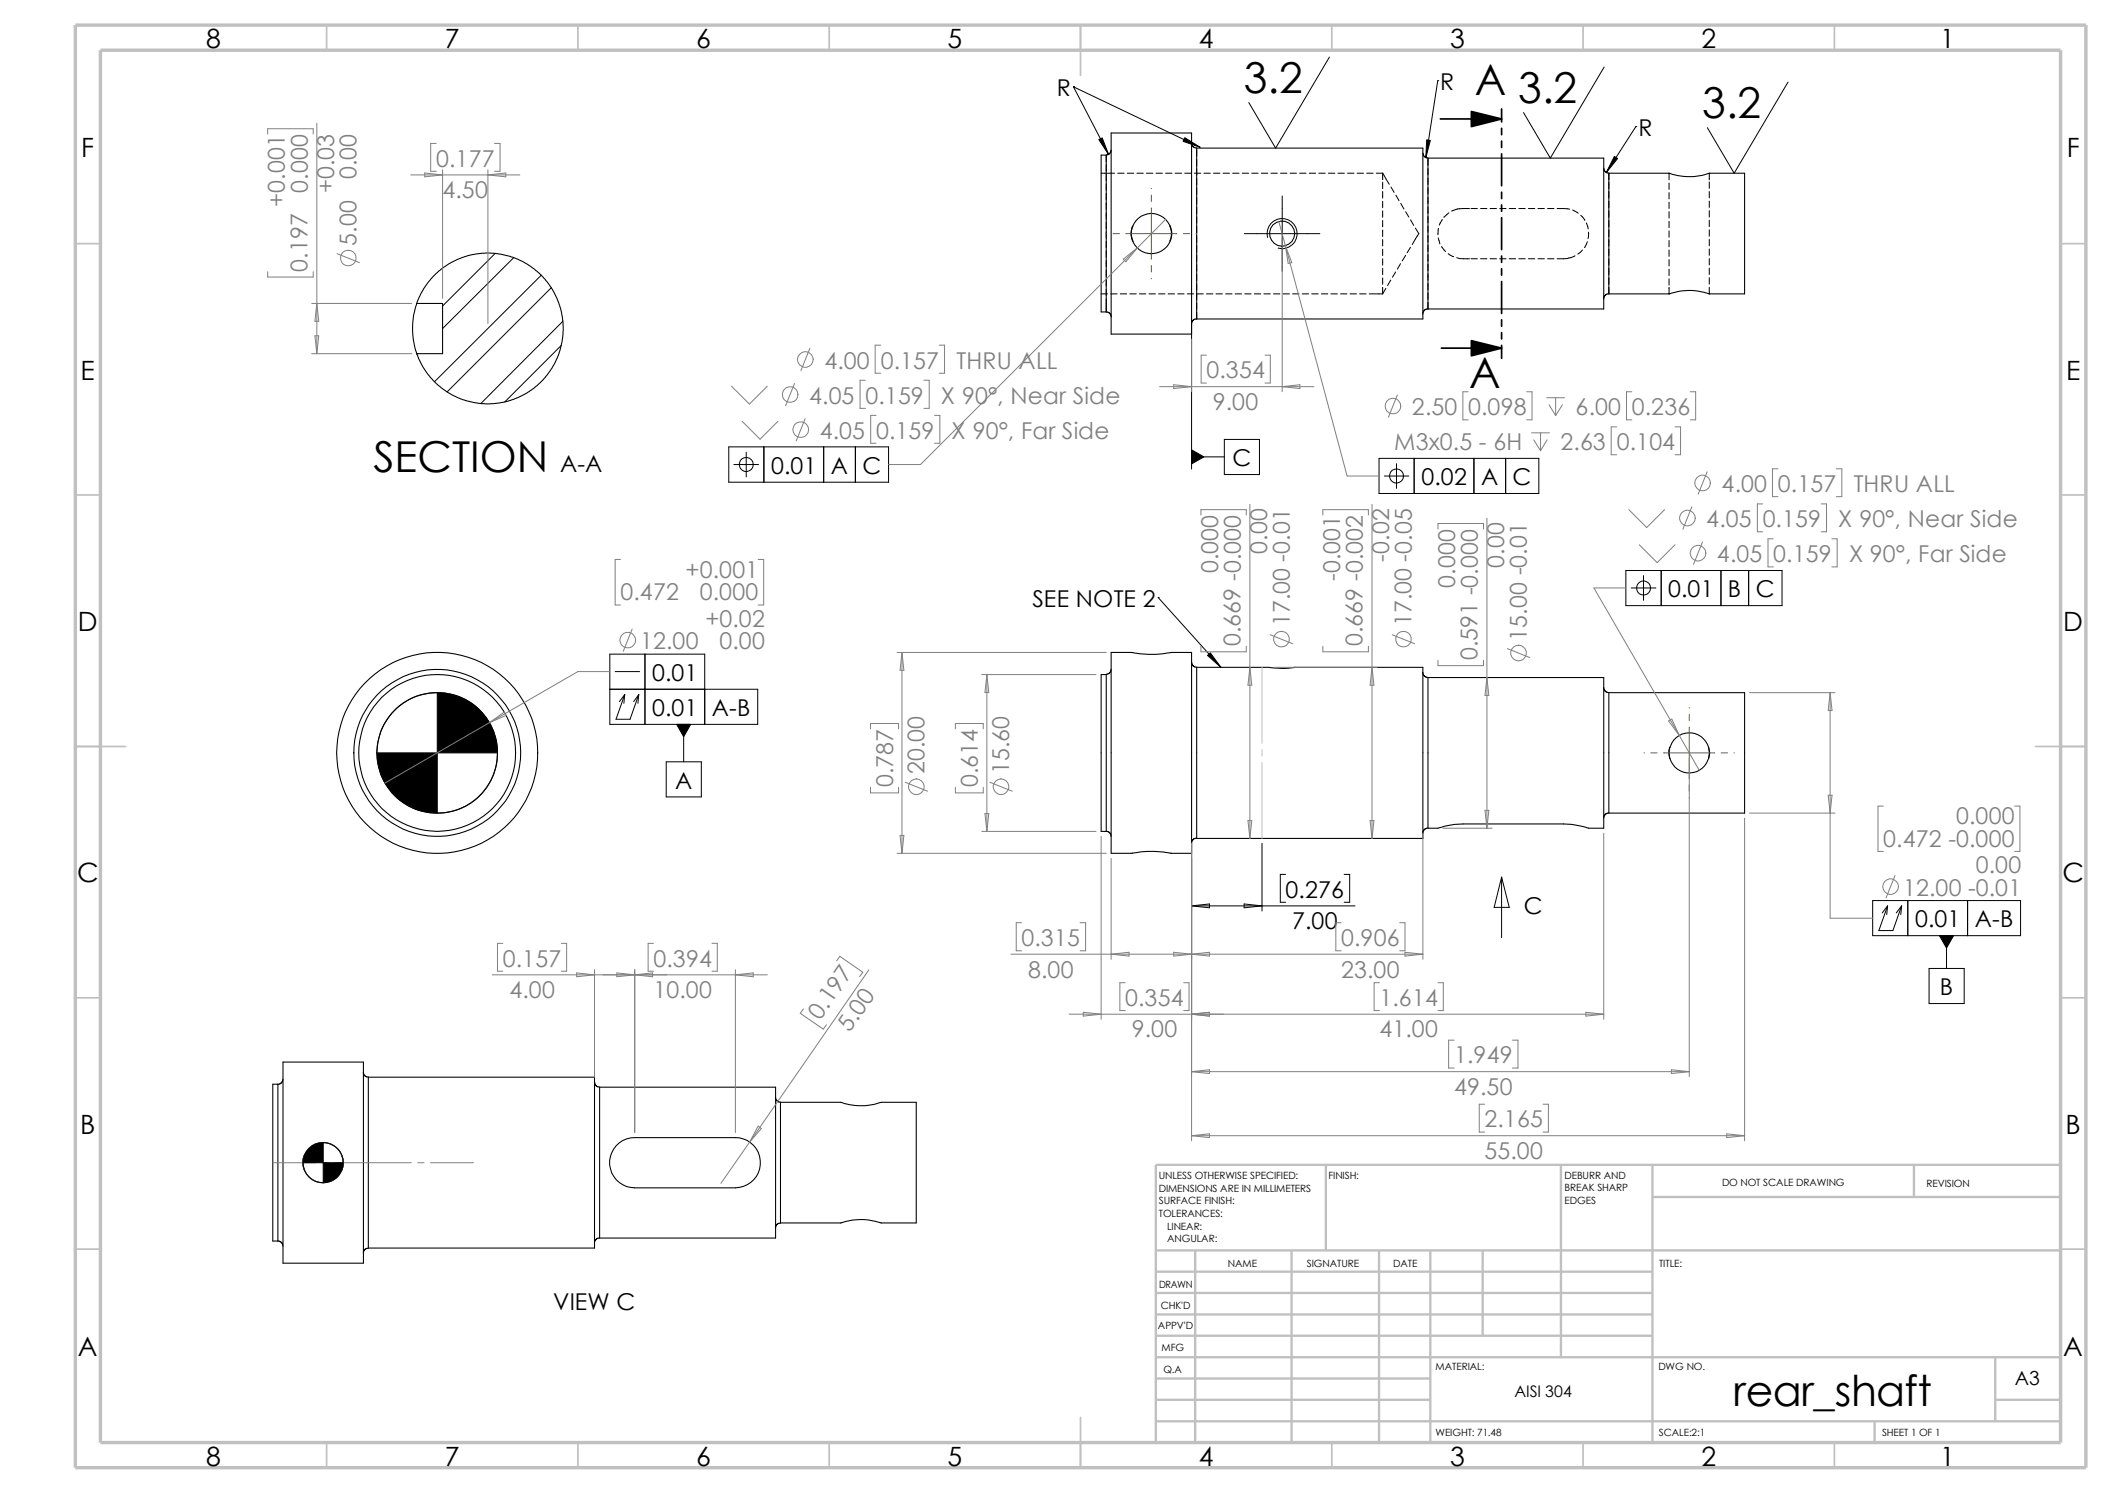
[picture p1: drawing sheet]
<svg xmlns="http://www.w3.org/2000/svg" width="420mm" height="297mm" viewBox="0 0 420 297" stroke-linecap="round" stroke-linejoin="round" font-family="sans-serif">
<g fill="none" stroke="#c0c0c0" stroke-width=".34">
<path d="M65 5v5M115 5v5M165 5v5M215 5v10M265 5v5M315 5v5M365 5v5M15 48.5h5M410 48.5h5M15 98.5h5M410 98.5h5M15 148.5h10"/>
<path d="M405 148.5h10M15 198.5h5M410 198.5h5M15 248.5h5M410 248.5h5M65 287v5M115 287v5M165 287v5M215 282v10M265 287v5M315 287v5M365 287v5"/>
</g>
<g fill="none" stroke="#c0c0c0" stroke-width=".47">
<path d="M263.8 231.7v17.1M310.6 231.7v38.3M328.8 238.1h81.2M328.8 231.7v55.3M380.8 231.7v6.4M410 231.7h-180v55.3M230 257.2h98.8M230 253h98.8M230 248.8h180M237.8 248.8v38.2M257 248.8v38.2M274.4 248.8v38.2"/>
<path d="M284.6 248.8v38.2M295 248.8v16.9M230 278.5h54.6M230 261.5h98.8M230 265.7h98.8M230 274.2h54.6M230 270h180M397 278.5h13M397 270v12.7M230 282.7h180M373 282.7v4.3"/>
</g>
<path d="M15 5h400v287h-400zM20 10h390v277h-390z" fill="none" stroke="#c0c0c0" stroke-width=".68" stroke-linecap="butt"/>
<g fill="none" stroke="#000" stroke-width=".2">
<path d="M213.6 17.3h.1M213.6 17.3l7 13.4M213.6 17.3l25.2 12M264.5 11.3l-10.7 18.2-5.3-9.1M286 16h.1M286 16l-2.3 15.4M319.2 13.3l-10.8 18.2-5.3-9.1M355.7 16.3l-10.7 18.2-5.3-9.1M219.1 34.5h1.2M220.1 30.9v1.2M220.1 32.8v1.2M220.1 34.7v1.2"/>
<path d="M220.1 36.6v1.2M220.1 38.5v1.3M220.5 34.5h1.2M222.4 34.5h1.2M224.3 34.5h1.3M226.2 34.5h1.3M228.1 34.5h1.3M230 34.5h1.3M231.9 34.5h1.3M233.8 34.5h1.3M235.7 34.5h1.3M237.6 34.5h1.3"/>
<path d="M238.1 29.8v1.3M238.1 31.7v1.3M238.1 33.6v1.3M238.1 35.5v1.3M238.1 37.4v1.3M238.1 39.3v1.3M239.5 34.5h1.3M241.4 34.5h1.3M243.3 34.5h1.3M245.2 34.5h1.3M247.1 34.5h1.3M249 34.5h1.3"/>
<path d="M251 34.5h1.2M252.9 34.5h1.2M254.8 34.5h1.2M255.1 39v15M256.7 34.5h1.2M258.6 34.5h1.2M260.5 34.5h1.2M262.4 34.5h1.3M264.3 34.5h1.3M266.2 34.5h1.3M268.1 34.5h1.3M270 34.5h1.3"/>
<path d="M271.9 34.5h1.3M273.8 34.5h1.3v1.2M275.1 36.2v1.3M275.1 38.1v1.3M275.1 34.4l.6 1.1M275.7 35.6l.7 1.1M276.7 37.2l.7 1.1M277.7 38.8l.6 1.1M284.1 31.6v1.3M284.1 33.5v1.3M284.1 35.4v1.3M284.1 37.3v1.3"/>
<path d="M284.1 39.2v1.3M320.1 34.5v1.2M320.1 36.2v1.3M320.1 38.1v1.3M325.5 25.2h.1M325.5 25.2l-5.9 9.1M332 34.5h.1M332.1 34.5h.1M332.1 34.5v1.3M332.1 36.4v1.3M332.1 38.3v1.3M339.9 34.5h.2"/>
<path d="M340.1 34.5v1.3M340.1 36.2v1.3M340.1 38.1v1.3M340.1 34.5h.1M98.5 50.4l-10.4 10.5M102.2 51.3l-14.1 14.1M107.7 54.7l-21.3 21.2M109.7 57.2l-20.8 20.8M219.1 58.5h1.2M220.1 40.4v1.3M220.1 42.3v1.3M220.1 44.2v1.3"/>
<path d="M220.1 46.1v1.3M220.1 48v1.3M220.1 49.9v1.3M220.1 51.8v1.3M220.1 53.7v1.3M220.1 55.6v1.3M220.1 57.5v1.3M220.1 59.4v1.3M221 58.5h1.2M222.9 58.5h1.3M224.8 58.5h1.3M225.3 47.7l.1 .4"/>
<path d="M225.4 45l-.1 .1M226.7 58.5h1.3M228.6 58.5h1.3M228.8 50.5h.4M230.5 58.5h1.3M232.4 58.5h1.3M232.7 44.9l.2 .4M232.8 47.8v.2M234.3 58.5h1.3M236.2 58.5h1.3M238.1 41.2v1.3M238.1 43.1v1.3"/>
<path d="M238.1 45v1.3M238.1 46.9v1.3M238.1 48.9v1.2M238.1 50.8v1.2M238.1 52.7v1.2M238.1 54.6v1.2M238.1 56.5v1.2M238.1 58.4v1.2M238.1 58.5h1.3M240 58.5h1.3M241.9 58.5h1.3M243.8 58.5h1.3"/>
<path d="M245.7 58.5h1.3M247.6 46.5h15M247.6 58.5h1.3M249.6 58.5h1.2M251.5 58.5h1.2M252.2 47.2a3 3 0 0 1 2.6-3.7 3 3 0 0 1 3.3 3.2 3 3 0 0 1-3.8 2.7M253.4 58.5h1.2M255.3 58.5h1.2M257.2 58.5h1.2M259.1 58.5h1.2M261 58.5h1.3M262.9 58.5h1.3"/>
<path d="M264.8 58.5h1.3M266.7 58.5h1.3M268.6 58.5h1.3M270.5 58.5h1.3M272.4 58.5h1.3M273.8 58.5h1.3M275.1 40v1.3M275.1 42v1.2M275.1 43.9v1.2M275.1 45.8v1.2M275.1 47.7v1.2M275.1 49.6v1.2"/>
<path d="M275.1 51.5v1.2M275.1 53.4v1.3M275.1 55.3v1.3M275.1 57.2v1.3M275.7 57.4l-.6 1.1M276.7 55.7l-.6 1.1M277.7 54.1l-.7 1.1M278.6 52.5l-.6 1.1M278.7 40.5l.6 1.1M279.7 50.8l-.7 1.1M279.7 42.1l.6 1.1M280.6 49.2l-.6 1.1"/>
<path d="M280.6 43.7l.7 1.1M281.6 45.4l.7 1.1-1.3 2.1M284.1 41.1v1.3M284.1 43.1v1.2M284.1 45v1.2M284.1 46.9v1.2M284.1 48.8v1.2M284.1 50.7v1.2M284.1 52.6v1.2M284.1 54.5v1.3M284.1 56.4v1.3M284.1 58.3v1.3"/>
<path d="M286.1 47.3l.4 1.2M286.2 45.4l-.1 1.3M286.8 49.1l.8 .9M286.9 43.7l-.6 1.1M288.1 50.5l1.1 .6M288.2 42.3l-.9 .9M289.8 51.3l.6 .1 2 .1M292.4 41.5l-2.4 .1-1.2 .4M292.7 41.5h1.2M292.7 51.5h1.2M294.6 41.5h1.2M294.6 51.5h1.2"/>
<path d="M296.5 41.5h1.2M296.5 51.5h1.2M298.4 41.5h1.2M298.4 51.5h1.2M300.3 41.5h1.2M300.3 51.5h1.2M302.2 41.5h1.2M302.2 51.5h1.2M304.1 41.5h1.3M304.1 51.5h1.3M306 41.5h1.3M306 51.5h1.3"/>
<path d="M307.9 41.5h1.3M307.9 51.5h1.3M309.8 41.5l2.5 .1M312.9 41.8l1.1 .6M313.4 50.9l-1.6 .5-2 .1M314.5 42.8l.8 1M314.8 49.7l-.9 .8M315.6 44.4l.4 1.2M315.8 48.1l-.5 1.1M316 46.2l-.1 1.3M320.1 40v1.3M320.1 42v1.2"/>
<path d="M320.1 43.9v1.2M320.1 45.8v1.2M320.1 47.7v1.2M320.1 49.6v1.2M320.1 51.5v1.2M320.1 53.4v1.3M320.1 55.3v1.3M320.1 57.2v1.3M332.1 58.4h.1M332.1 40.2v1.3M332.1 42.1v1.3M332.1 44v1.3"/>
<path d="M332.1 45.9v1.3M332.1 47.8v1.3M332.1 49.7v1.3M332.1 51.6v1.3M332.1 53.6v1.2M332.1 55.5v1.2M332.1 57.1v1.3M332.1 58.4l-.1 .1M339.9 58.4h.2M340.1 40v1.3M340.1 41.9v1.3M340.1 43.8v1.3"/>
<path d="M340.1 45.7v1.3M340.1 47.6v1.3M340.1 49.5v1.3M340.1 51.4v1.3M340.1 53.3v1.3M340.1 55.2v1.3M340.1 57.1v1.3M340.1 58.4v.1M83.1 70.4l-.1 .1M111.7 68.7l-11.3 11.3M112 63.9l-16.4 16.4M220.1 60.8v1.3"/>
<path d="M237.1 63.5v29.8M238.1 60.3v1.3M238.1 62.2v1.3M284.1 60.2v1.3M145 88.9h31.8v7h-31.8zM146 92.4h4.9M148.5 90v4.9M152 88.9v7M163.9 88.9v7M170.2 88.9v7M237.1 90.9h6.5M243.6 87.4h7v7h-7z"/>
<path d="M274.4 91.2h31.8v7h-31.8zM275.4 94.7h4.9M277.8 92.2v5M281.3 91.2v7M293.2 91.2v7M299.6 91.2v7M230.4 118.9h.1M230.4 118.9l12.5 13.9M323.5 113.5h31v7h-31zM324.5 117h4.9M327 114.5v4.9M330.5 113.5v7"/>
<path d="M342.4 113.5v7M347.9 113.5v7M87 137.8a12 12 0 0 0-12 12M121.3 137.1h29.4v7h-29.4v-14h18.9v14M122.4 133.6h4.9M124.3 138.2l-1.1 1.4M124.3 138.2l-.2 1.7M124.3 138.2l-1.7 4.9h2.7l1.8-4.9M127.1 138.2l-1 1.4M127.1 138.2l-.2 1.7M128.3 130.1v14M99 149.8a11.9 11.9 0 0 1-12 12"/>
<path d="M132.5 151.6h7v6.9h-7zM136 144.1v7.5M237.1 167.8v13.4M247.5 179.8l3.6 .4-3.6 .4zM251.1 167.8v13.4M255.8 173.9h-1.1v5.6h1.1M267.4 173.9h1.1v5.6h-1.1M298.7 174.5v12M298.7 174.5l1.6 6h-3zM372.6 179.2h29.4v6.9h-29.4zM379.6 179.2v6.9M391.5 179.2v6.9"/>
<path d="M237.1 180.2h32.5M237.1 180.2l3.5-.4v.8zM375.5 180.2l-1 1.4M375.5 180.2l-.1 1.7M375.5 180.2l-1.7 4.9h2.8l1.7-4.9M378.3 180.2l-1 1.4M378.3 180.2l-.1 1.7M383.8 192.7h7v6.9h-7zM387.3 186.1v6.6M60.3 231.3a4 4 0 0 0 4 4M64.3 227.3a4 4 0 0 1 4 4"/>
<circle cx="148.5" cy="92.4" r="1.4"/>
<circle cx="277.8" cy="94.7" r="1.4"/>
<circle cx="327" cy="117" r="1.41"/>
</g>
<g fill="none" stroke="#000" stroke-width=".21">
<path d="M220.1 30.9v31.2M220.1 30.9h-1v31.2h1M221.1 29.9l-.3 .6-.7 .4M221.1 26.5h16v40h-16zM237.1 28.5l.3 .8 .7 .2M238.1 29.5h45v34h-45zM283.1 30.5l.4 .7 .6 .3M284.1 31.5h35v30h-35zM319.1 33.5l.3 .7 .7 .3M320.1 34.5h11.9a12.4 12.4 0 0 0 8.1 0h7v24h-7a12.5 12.5 0 0 0-8.1 0h-11.9M320.1 34.5v24M225.3 45a4 4 0 0 0 2.4 5.2 4 4 0 0 0 5.1-2.3"/>
<path d="M225.3 45a4 4 0 0 1 5.2-2.3 4 4 0 0 1 2.3 5.2M225.3 45l-.3 1.2 .3 1.7M232.8 45l.2 .9v1.1l-.2 .9M320.1 58.4l-.6 .2-.3 .3-.1 .6M82.9 60.4l1-2.2 1.7-2.6 1.7-1.7 2-1.4 2.6-1.3 2.2-.6 2.5-.3 3 .2 2.5 .7 2.1 1 2.6 1.7 1.7 1.7 1.4 2 1.3 2.6 .7 2.9 .2 2.7-.3 2.1-.7 2.8-1.3 2.6-1.3 1.8-1.7 1.7-2 1.4-2.6 1.3-2.9 .7-2.7 .1-2.1-.2-2.8-.7-2.6-1.3-1.8-1.3-1.7-1.7-1.4-2-1.3-2.7M82.9 60.4a15 15 0 0 0 0 10M82.9 60.4h5.2v10h-5.2M220.1 62.1h.4l.4 .3 .2 .7M238.1 63.4l-.6 .2-.3 .3-.1 .6M284.1 61.4l-.6 .2-.3 .3-.1 .6M219.1 134.2h1v31.2h-1zM221.1 129.8h3.9a21.6 21.6 0 0 0 8.1 0h4v40h-4a21.6 21.6 0 0 0-8.1 0h-3.9z"/>
<path d="M221.1 133.2l-.3 .6-.7 .4M237.1 131.8l.3 .7 .7 .3M238.1 132.8h14.5M252.6 132.8a16.2 16.2 0 0 0 5 0h-.2M257.6 132.8h25.5v34h-45v-34M283 133.8l.2 .5 .3 .3 .6 .2M284.1 134.8h35v30l-3.2-.1a17.7 17.7 0 0 0-4.8-.8h-20a16 16 0 0 0-5 .9h-2zM319 136.8l.2 .5 .3 .3 .6 .2M320.1 137.8h27v24h-27zM332.2 148.7l-.1 .6 .1 1.6M332.2 148.7a4 4 0 0 1 3.9-2.9 4 4 0 0 1 3.8 2.9M332.2 148.7a4 4 0 0 0 2.8 4.9 4 4 0 0 0 4.9-2.7"/>
<path d="M339.9 148.7a2.97 2.97 0 0 1 0 2.2M339.9 148.7l.2 .6-.2 1.6M220.1 165.4h.4l.4 .3 .2 .7M238.1 166.7l-.6 .2-.3 .3-.1 .6M284.1 164.7l-.6 .2-.3 .3-.1 .6M320.1 161.7l-.6 .2-.3 .3-.1 .6M54.3 215.7h1v31.2h-1zM56.3 214.7l-.3 .6-.7 .4M56.3 211.3h16v40h-16zM72.3 213.3l.3 .8 .7 .2M73.3 214.3h45v34h-45M73.3 214.3v34"/>
<path d="M118.3 215.3l.4 .8 .6 .2M119.3 216.3h35v30h-35zM154.3 218.3l.3 .8 .7 .2M155.3 219.3h11.9a12.5 12.5 0 0 0 8.1 0h7v24h-7a12.4 12.4 0 0 0-8.1 0h-11.9M155.3 219.3v24M60.5 232.7a4 4 0 0 0 3.8 2.6 4 4 0 0 0 3.7-2.6M60.5 229.9a3.5 3.5 0 0 0 0 2.8M60.5 229.9a4 4 0 0 1 3.8-2.6 4 4 0 0 1 3.7 2.6M60.5 229.9l-.2 .9v1l.2 .9M68 229.9a3.5 3.5 0 0 1 0 2.8M68 229.9l.3 1.1-.3 1.7M122.6 228a4.8 4.8 0 0 1 3.7-1.7h20a5 5 0 0 1 5 5 5 5 0 0 1-5 5h-20a5 5 0 0 1-4.6-3 5 5 0 0 1 .9-5.3z"/>
<path d="M55.3 246.9h.4l.3 .3 .3 .7M73.3 248.3l-.4 .1-.4 .3-.2 .6M119.3 246.3l-.6 .1-.3 .3-.1 .6M155.3 243.3l-.4 .1-.4 .3-.2 .6"/>
<circle cx="255.1" cy="46.5" r="2.5"/>
<circle cx="87" cy="149.8" r="12"/>
<circle cx="87" cy="149.8" r="15.6"/>
<circle cx="87" cy="149.8" r="16.6"/>
<circle cx="87" cy="149.8" r="20"/>
</g>
<g fill="none" stroke="#808080" stroke-width=".2">
<path d="M53.3 26.7v-1.1h9v1.1M63 24.5v45.9M81.7 34.8h21.7M84.5 34.4l3.6 .4-3.6 .4zM86.8 28.5h-1.1v5.6h1.1M88.1 33.8v25.6M97.1 33.8v30.5M97.1 34.8l3.5-.4v.8zM98.4 28.5h1.1v5.6h-1.1M53.3 54.1v1h9v-1M67.1 50.5l4.4 1.7M223.5 51.6l2.8-2.3-2.3 2.8z"/>
<path d="M226.3 49.3l-43.2 43.1h-6.3M231.9 43.6l-5.6 5.7M254.4 44.1l1.3 4.8M255.1 47.5v30.4M255.7 48.9l1.3 3.3-.7 .2zM255.7 48.9l12.3 45.8h6.4M62 60.4h19.9M62 70.4h19.9M62.7 66.8h.7l-.4 3.6zM63 60.4l.4 3.5h-.7zM145.5 76.8l3.6 3.6 3.6-3.6M158.1 76.3l-1.8 4.4"/>
<path d="M161.1 69.3l-1.8 4.4M172.2 75.6h-1.1v5.6h1.1M175.2 68.7h-1.1v5.6h1.1M183.8 75.6h1.1v5.6h-1.1M186.9 68.7h1v5.6h-1M230.7 76.9h30.7M233.5 76.5l3.6 .4-3.6 .4zM237.1 67.5v10.4M240 70.7h-1v5.5h1M251.7 70.7h1v5.5h-1M255.1 76.9l3.5-.4v.8zM278 78.6l-1.8 4.4"/>
<path d="M292.1 77.9h-1.1v5.6h1.1M303.7 77.9h1.1v5.6h-1.1M307.7 79.1h3.6M309.5 79.1v3.6M324.7 77.9h-1.1v5.6h1.1M336.3 77.9h1.1v5.6h-1.1M147.7 83.8l3.5 3.6 3.6-3.6M160.2 83.3l-1.8 4.4M174.3 82.6h-1.1v5.6h1.1M185.9 82.6h1.1v5.6h-1.1M304.7 86.1h3.6M305.1 87.5l1.4 2.2"/>
<path d="M306.5 86.1v3.6M307.8 87.5l-1.3 2.2M308.2 80.5l1.3 2.2M310.9 80.5l-1.4 2.2M321.6 84.9h-1.1v5.6h1.1M333.2 84.9h1.1v5.6h-1.1M339.6 93.9l-1.7 4.4M353.7 93.3h-1.1v5.5h1.1M365.3 93.3h1.1v5.5h-1.1M123.4 111.3h-1v9.1h1M150.8 111.3h1.1v9.1h-1.1M238.9 102.4v-1h9v1"/>
<path d="M248.7 100.3v66.5M263.2 102.4v-1h9v1M273 100.3v66.5M286.1 105.2v-1.1h9v1.1M295.8 103.1v61.7M323.5 117h-6.4l17 29.3M324.1 101.4l3.5 3.5 3.6-3.5M326.1 108.4l3.6 3.5 3.5-3.5M336.6 100.8l-1.8 4.5M338.7 107.8l-1.8 4.5M350.7 100.2h-1.1v5.6h1.1M352.8 107.2h-1.1v5.6h1.1"/>
<path d="M362.3 100.2h1.1v5.6h-1.1M364.4 107.2h1.1v5.6h-1.1M121.3 133.6h-6.3l-17.6 10.2M125.8 125.1l-1.8 4.5M178.5 129.8h41.6M179.5 129.8l.3 3.5h-.7zM179.5 129.8v40M195.3 134.2h22.8M196.3 134.2v31.2M196.3 134.2l.4 3.6h-.7zM238.9 128.6v1.1h9v-1.1M248.7 132.8l.3 3.5h-.7z"/>
<path d="M252.7 126.3l4.5 1.8M253.6 132.8h20.3M263.2 128.6v1.1h9v-1.1M273 132.8l.3 3.5h-.7zM277 126.3l4.4 1.8M286.1 131.4v1h9v-1M295.8 134.8l.4 3.5h-.8zM299.9 129l4.4 1.8M348.1 137.8h17M364.1 137.8l.4 3.6h-.8zM364.1 137.8v44.9h8.5M97.4 143.8l-20.8 12"/>
<path d="M97.4 143.8l2.9-2.1 .4 .6zM173.2 145v-1.1h5.6v1.1M173.2 156.6v1.1h5.6v-1.1M180.1 155.6l4.4 1.8M190.1 145v-1.1h5.5v1.1M190.1 156.6v1.1h5.5v-1.1M196.9 155.6l4.5 1.8M332 143.4l.6-.4 1.5 3.3zM334.1 146.3l4 6.9M336.1 150.8v63.4M363.7 158.2h.8l-.4 3.6zM178.5 169.8h41.6"/>
<path d="M179.1 166.2h.7l-.3 3.6zM195.3 165.4h22.8M196 161.8h.7l-.4 3.6zM219.1 166.4v36.4M221.1 170.8v20M237.1 167.8v59.1M248.3 163.2h.7l-.3 3.6zM272.6 163.2h.7l-.3 3.6zM283.1 165.8v25M287.1 164.8h9.7M295.4 161.2h.8l-.4 3.6zM319.1 165.8v37"/>
<path d="M347.1 162.8v64.1M348.1 161.8h17M374.7 160.4h-1.1v9h1.1M377 174.2l-1.8 4.4M400.8 160.4h1.1v9h-1.1M97.9 193.9h54.8M100 187.7h-1v5.5h1M111.7 187.7h1v5.5h-1M114.7 193.5l3.6 .4-3.6 .4zM118.3 192.9v21.4M122.7 193.5v.8l7.1-.8v.8zM126.3 192.9v32.4"/>
<path d="M130 187.7h-1.1v5.5h1.1M141.6 187.7h1.1v5.5h-1.1M146.3 192.9v32.4M146.3 193.9l3.6-.4v.8zM166.5 191.1l.6-.9 4.6 3.2-.7 .9M172.8 193l-23.7 34.2M201.1 189.8h82M203.2 183.6h-1v5.5h1M214.9 183.6h1.1v5.5h-1.1M221.1 189.8l3.5-.4v.8zM223.9 195.5h-1.1v5.5h1.1M233.5 189.4v.8l7.1-.8v.8z"/>
<path d="M235.5 195.5h1.1v5.5h-1.1M266.8 183.6h-1v5.5h1M274.4 195.5h-1v5.5h1M278.5 183.6h1v5.5h-1M279.5 189.4l3.6 .4-3.6 .4zM286.1 195.5h1v5.5h-1M159.9 200.7l-.7 .9 4.6 3.1 .6-.8M212.7 201.8h106.4M215.5 201.4l3.6 .4-3.6 .3zM237.1 201.8l3.5-.4v.7zM237.1 213.2l3.5-.4v.8zM237.1 213.2h99"/>
<path d="M289.3 206.9h-1.1v5.6h1.1M295.4 219.7h-1.1v5.5h1.1M300.9 206.9h1.1v5.6h-1.1M307 219.7h1.1v5.5h-1.1M315.5 201.4l3.6 .4-3.6 .3zM332.5 212.8l3.6 .4-3.6 .4zM54.3 231.3h8.5M64.1 231.3h1.2M66.6 231.3h15.2M83.1 231.3h1.3M85.6 231.3h8.6M149.1 227.2l-5.7 8.2"/>
<path d="M150.8 224l.7 .5-2.4 2.7zM237.1 225.9l3.5-.3v.7zM237.1 225.9h110M343.5 225.6l3.6 .3-3.6 .4z"/>
<circle cx="69.3" cy="51.3" r="1.56"/>
<circle cx="157.2" cy="78.5" r="1.56"/>
<circle cx="160.3" cy="71.5" r="1.55"/>
<circle cx="159.3" cy="85.5" r="1.56"/>
<circle cx="277.1" cy="80.8" r="1.56"/>
<circle cx="338.7" cy="96.1" r="1.56"/>
<circle cx="335.7" cy="103.1" r="1.55"/>
<circle cx="337.8" cy="110" r="1.55"/>
<circle cx="124.9" cy="127.3" r="1.56"/>
<circle cx="255" cy="127.1" r="1.55"/>
<circle cx="279.2" cy="127.2" r="1.56"/>
<circle cx="302.1" cy="129.9" r="1.55"/>
<circle cx="182.3" cy="156.5" r="1.55"/>
<circle cx="199.2" cy="156.5" r="1.55"/>
<circle cx="376.2" cy="176.4" r="1.55"/>
<circle cx="64.3" cy="231.3" r="4"/>
</g>
<path d="M251.1 132.8v15.1M251.1 149.1v1.3M251.1 151.7v15.1" fill="none" stroke="#c0c0c0" stroke-width=".2"/>
<g fill="none" stroke="#808000" stroke-width=".2">
<path d="M229.1 37.5h.1M229.1 38.8v1.3M220.1 46.5h.1M221.4 46.5h1.3M224 46.5h10.1M229.1 41.4v10.2M229.1 52.8v1.3M229.1 55.4v.1M235.4 46.5h1.3M238 46.5h.1M327.1 149.8h.1M328.4 149.8h1.3"/>
<path d="M331 149.8h10.2M336.1 140.8h.1M336.1 142.1v1.3M336.1 144.7v10.2M336.1 156.1v1.3M336.1 158.7v.1M342.4 149.8h1.3M345 149.8h.1"/>
</g>
<g fill="#000" stroke="#000" stroke-width=".2">
<path d="M218.6 27.8l.7-.4 1.3 3.3zM235.7 27.4l3.1 1.9-3.4-1.2zM283.8 27.8l.8 .1-.9 3.5zM321.2 31.1l.6 .4-2.2 2.8zM237.1 89.5l2.4 1.4-2.4 1.4zM240.2 130.4l.6-.5 2.1 2.9zM134.6 144.1h2.8l-1.4 2.5zM385.9 186.1h2.8l-1.4 2.5z"/>
<path d="M75 149.8h12v12a12 12 0 0 1-12-12z" fill-rule="evenodd"/>
<path d="M87 137.8a11.9 11.9 0 0 1 12 12h-12z" fill-rule="evenodd"/>
<path d="M61.5 228.5a3.7 3.7 0 0 1 2.8-1.2v4h-4a3.9 3.9 0 0 1 1.2-2.8z" fill-rule="evenodd"/>
<path d="M64.3 231.3h4a4 4 0 0 1-4 4z" fill-rule="evenodd"/>
</g>
<path d="M292.7 22.2l6 1.5-6 1.5zM292.7 67.8l6 1.5-6 1.5z" fill="#000" stroke="#000" stroke-width=".34"/>
<g fill="none" stroke="#000" stroke-width=".34">
<path d="M286.6 23.7h12.1M298.7 21.7v2.6M298.7 25.5v1.3M298.7 28.1v1.2M298.7 30.6v6.4M298.7 38.2v1.3M298.7 40.8v1.2M298.7 43.3v6.4M298.7 50.9v1.3M298.7 53.5v1.2M298.7 56v6.4M286.8 69.3h11.9"/>
<path d="M298.7 63.6v1.3M298.7 66.2v1.2M298.7 68.7v2.6"/>
</g>
<g font-size="8.5">
<text x="247.4" y="18.5">3.2</text>
<text x="293.4" y="18.8">A 3.2</text>
<text x="338.7" y="23.5">3.2</text>
<text x="292.3" y="77.3">A</text>
<text x="74.3" y="93.9">SECTION</text>
<text x="344.8" y="279.7">rear_shaft</text>
</g>
<g font-size="5.3">
<text x="41" y="9.6">8</text>
<text x="88.5" y="9.6">7</text>
<text x="138.5" y="9.6">6</text>
<text x="188.5" y="9.6">5</text>
<text x="238.5" y="9.6">4</text>
<text x="288.5" y="9.6">3</text>
<text x="338.5" y="9.6">2</text>
<text x="386" y="9.6">1</text>
<text x="16.2" y="31.3">F</text>
<text x="411.2" y="31.3">F</text>
<text x="16" y="75.6">E</text>
<text x="411" y="75.6">E</text>
<text x="15.5" y="125.6">D</text>
<text x="410.5" y="125.6">D</text>
<text x="15.3" y="175.6">C</text>
<text x="410.3" y="175.6">C</text>
<text x="16" y="225.6">B</text>
<text x="411" y="225.6">B</text>
<text x="15.5" y="269.8">A</text>
<text x="410.5" y="269.8">A</text>
<text x="41" y="291.6">8</text>
<text x="88.5" y="291.6">7</text>
<text x="138.5" y="291.6">6</text>
<text x="188.5" y="291.6">5</text>
<text x="238.5" y="291.6">4</text>
<text x="288.5" y="291.6">3</text>
<text x="338.5" y="291.6">2</text>
<text x="386" y="291.6">1</text>
</g>
<g font-size="4.6">
<text x="286.6" y="17.9">R</text>
<text x="210.2" y="19.1">R</text>
<text x="326" y="27">R</text>
<text x="111.4" y="94">A-A</text>
<text x="153.4" y="94.2">0.01</text>
<text x="165.3" y="94.2">A</text>
<text x="171.6" y="94.2">C</text>
<text x="245.2" y="92.8">C</text>
<text x="282.8" y="96.5">0.02</text>
<text x="294.7" y="96.5">A</text>
<text x="300.9" y="96.5">C</text>
<text x="331.9" y="118.8">0.01</text>
<text x="343.8" y="118.8">B</text>
<text x="349.3" y="118.8">C</text>
<text x="205.4" y="120.7">SEE NOTE 2</text>
<text x="129.8" y="135.5">0.01</text>
<text x="129.8" y="142.5">0.01 A-B</text>
<text x="134.3" y="156.9">A</text>
<text x="255.8" y="178.6">0.276</text>
<text x="257.1" y="184.8">7.00</text>
<text x="303.1" y="181.8">C</text>
<text x="381" y="184.5">0.01</text>
<text x="392.9" y="184.5">A-B</text>
<text x="386" y="198">B</text>
<text x="110.1" y="260.6">VIEW C</text>
</g>
<g font-size="4.6" fill="#808080">
<text x="71" y="35.6" transform="rotate(-90 71 35.6)">0.00</text>
<text x="86.8" y="33.1">0.177</text>
<text x="56.7" y="41.1" transform="rotate(-90 56.7 41.1)">+0.001</text>
<text x="61.2" y="38.3" transform="rotate(-90 61.2 38.3)">0.000</text>
<text x="66.5" y="38.5" transform="rotate(-90 66.5 38.5)">+0.03</text>
<text x="88.1" y="39.4">4.50</text>
<text x="70.9" y="48.9" transform="rotate(-90 70.9 48.9)">5.00</text>
<text x="61.2" y="54.1" transform="rotate(-90 61.2 54.1)">0.197</text>
<text x="164" y="73.3">4.00</text>
<text x="175.2" y="73.3">0.157</text>
<text x="190.3" y="73.3">THRU ALL</text>
<text x="240" y="75.3">0.354</text>
<text x="161" y="80.3">4.05</text>
<text x="172.2" y="80.3">0.159</text>
<text x="187.2" y="80.3">X 90°, Near Side</text>
<text x="241.3" y="81.5">9.00</text>
<text x="280.9" y="82.6">2.50</text>
<text x="292.1" y="82.6">0.098</text>
<text x="313.4" y="82.6">6.00</text>
<text x="324.7" y="82.6">0.236</text>
<text x="163.1" y="87.2">4.05</text>
<text x="174.3" y="87.2">0.159</text>
<text x="189.3" y="87.2">X 90°, Far Side</text>
<text x="277.4" y="89.5">M3x0.5 - 6H</text>
<text x="310.4" y="89.5">2.63</text>
<text x="321.6" y="89.5">0.104</text>
<text x="342.5" y="97.9">4.00</text>
<text x="353.7" y="97.9">0.157</text>
<text x="368.8" y="97.9">THRU ALL</text>
<text x="339.5" y="104.9">4.05</text>
<text x="350.7" y="104.9">0.159</text>
<text x="365.7" y="104.9">X 90°, Near Side</text>
<text x="252.1" y="110.2" transform="rotate(-90 252.1 110.2)">0.00</text>
<text x="276.4" y="111.7" transform="rotate(-90 276.4 111.7)">-0.02</text>
<text x="299.3" y="112.9" transform="rotate(-90 299.3 112.9)">0.00</text>
<text x="341.6" y="111.8">4.05</text>
<text x="352.8" y="111.8">0.159</text>
<text x="367.9" y="111.8">X 90°, Far Side</text>
<text x="123.4" y="119.4">0.472</text>
<text x="136.4" y="114.9">+0.001</text>
<text x="139.2" y="119.4">0.000</text>
<text x="242.4" y="114.1" transform="rotate(-90 242.4 114.1)">0.000</text>
<text x="266.6" y="115.7" transform="rotate(-90 266.6 115.7)">-0.001</text>
<text x="289.5" y="116.9" transform="rotate(-90 289.5 116.9)">0.000</text>
<text x="140.3" y="124.7">+0.02</text>
<text x="256.6" y="124.6" transform="rotate(-90 256.6 124.6)">17.00 -0.01</text>
<text x="280.8" y="124.6" transform="rotate(-90 280.8 124.6)">17.00 -0.05</text>
<text x="127.4" y="129.2">12.00</text>
<text x="143.1" y="129.2">0.00</text>
<text x="246.8" y="128.6" transform="rotate(-90 246.8 128.6)">0.669 -0.000</text>
<text x="271.1" y="128.6" transform="rotate(-90 271.1 128.6)">0.669 -0.002</text>
<text x="294" y="131.4" transform="rotate(-90 294 131.4)">0.591 -0.000</text>
<text x="303.7" y="127.4" transform="rotate(-90 303.7 127.4)">15.00 -0.01</text>
<text x="183.9" y="154" transform="rotate(-90 183.9 154)">20.00</text>
<text x="200.8" y="154" transform="rotate(-90 200.8 154)">15.60</text>
<text x="177.7" y="156.6" transform="rotate(-90 177.7 156.6)">0.787</text>
<text x="194.5" y="156.6" transform="rotate(-90 194.5 156.6)">0.614</text>
<text x="389.2" y="164">0.000</text>
<text x="374.7" y="168.4">0.472 -0.000</text>
<text x="393.1" y="173.7">0.00</text>
<text x="378.6" y="178.2">12.00 -0.01</text>
<text x="203.2" y="188.2">0.315</text>
<text x="266.8" y="188.2">0.906</text>
<text x="100" y="192.3">0.157</text>
<text x="130" y="192.3">0.394</text>
<text x="204.6" y="194.5">8.00</text>
<text x="266.8" y="194.5">23.00</text>
<text x="101.3" y="198.5">4.00</text>
<text x="130" y="198.5">10.00</text>
<text x="163.2" y="203" transform="rotate(-55 163.2 203)">0.197</text>
<text x="223.9" y="200.1">0.354</text>
<text x="274.4" y="200.1">1.614</text>
<text x="169" y="205.5" transform="rotate(-55 169 205.5)">5.0</text>
<text x="225.2" y="206.4">9.00</text>
<text x="274.4" y="206.4">41.00</text>
<text x="289.3" y="211.5">1.949</text>
<text x="289.3" y="217.8">49.50</text>
<text x="295.4" y="224.3">2.165</text>
<text x="295.4" y="230.5">55.00</text>
</g>
<text font-size="3.9" x="400.9" y="275.5">A3</text>
<text font-size="3.2" x="301.3" y="277.9">AISI 304</text>
<g font-size="2">
<text x="230.5" y="234.6">UNLESS OTHERWISE SPECIFIED:</text>
<text x="230.5" y="237.1">DIMENSIONS ARE IN MILLIMETERS</text>
<text x="230.5" y="239.6">SURFACE FINISH:</text>
<text x="264.3" y="234.6">FINISH:</text>
<text x="311.3" y="239.5">EDGES</text>
<text x="311.3" y="234.5">DEBURR AND</text>
<text x="311.3" y="237">BREAK SHARP</text>
<text x="342.6" y="236">DO NOT SCALE DRAWING</text>
<text x="383.3" y="236.2">REVISION</text>
<text x="230.5" y="242.1">TOLERANCES:</text>
<text x="232.2" y="244.6">LINEAR:</text>
<text x="232.2" y="247.1">ANGULAR:</text>
<text x="260" y="252">SIGNATURE</text>
<text x="277.2" y="252">DATE</text>
<text x="330.1" y="252">TITLE:</text>
<text x="230.6" y="256.2">DRAWN</text>
<text x="244.3" y="252.1">NAME</text>
<text x="230.9" y="260.4">CHK'D</text>
<text x="230.4" y="264.5">APPV'D</text>
<text x="231.1" y="268.8">MFG</text>
<text x="231.5" y="273.1">Q.A</text>
<text x="285.6" y="272.5">MATERIAL:</text>
<text x="329.9" y="272.5">DWG NO.</text>
<text x="285.6" y="285.6">WEIGHT: 71.48</text>
<text x="330" y="285.6">SCALE:2:1</text>
<text x="374.4" y="285.6">SHEET 1 OF 1</text>
</g>
</svg>
